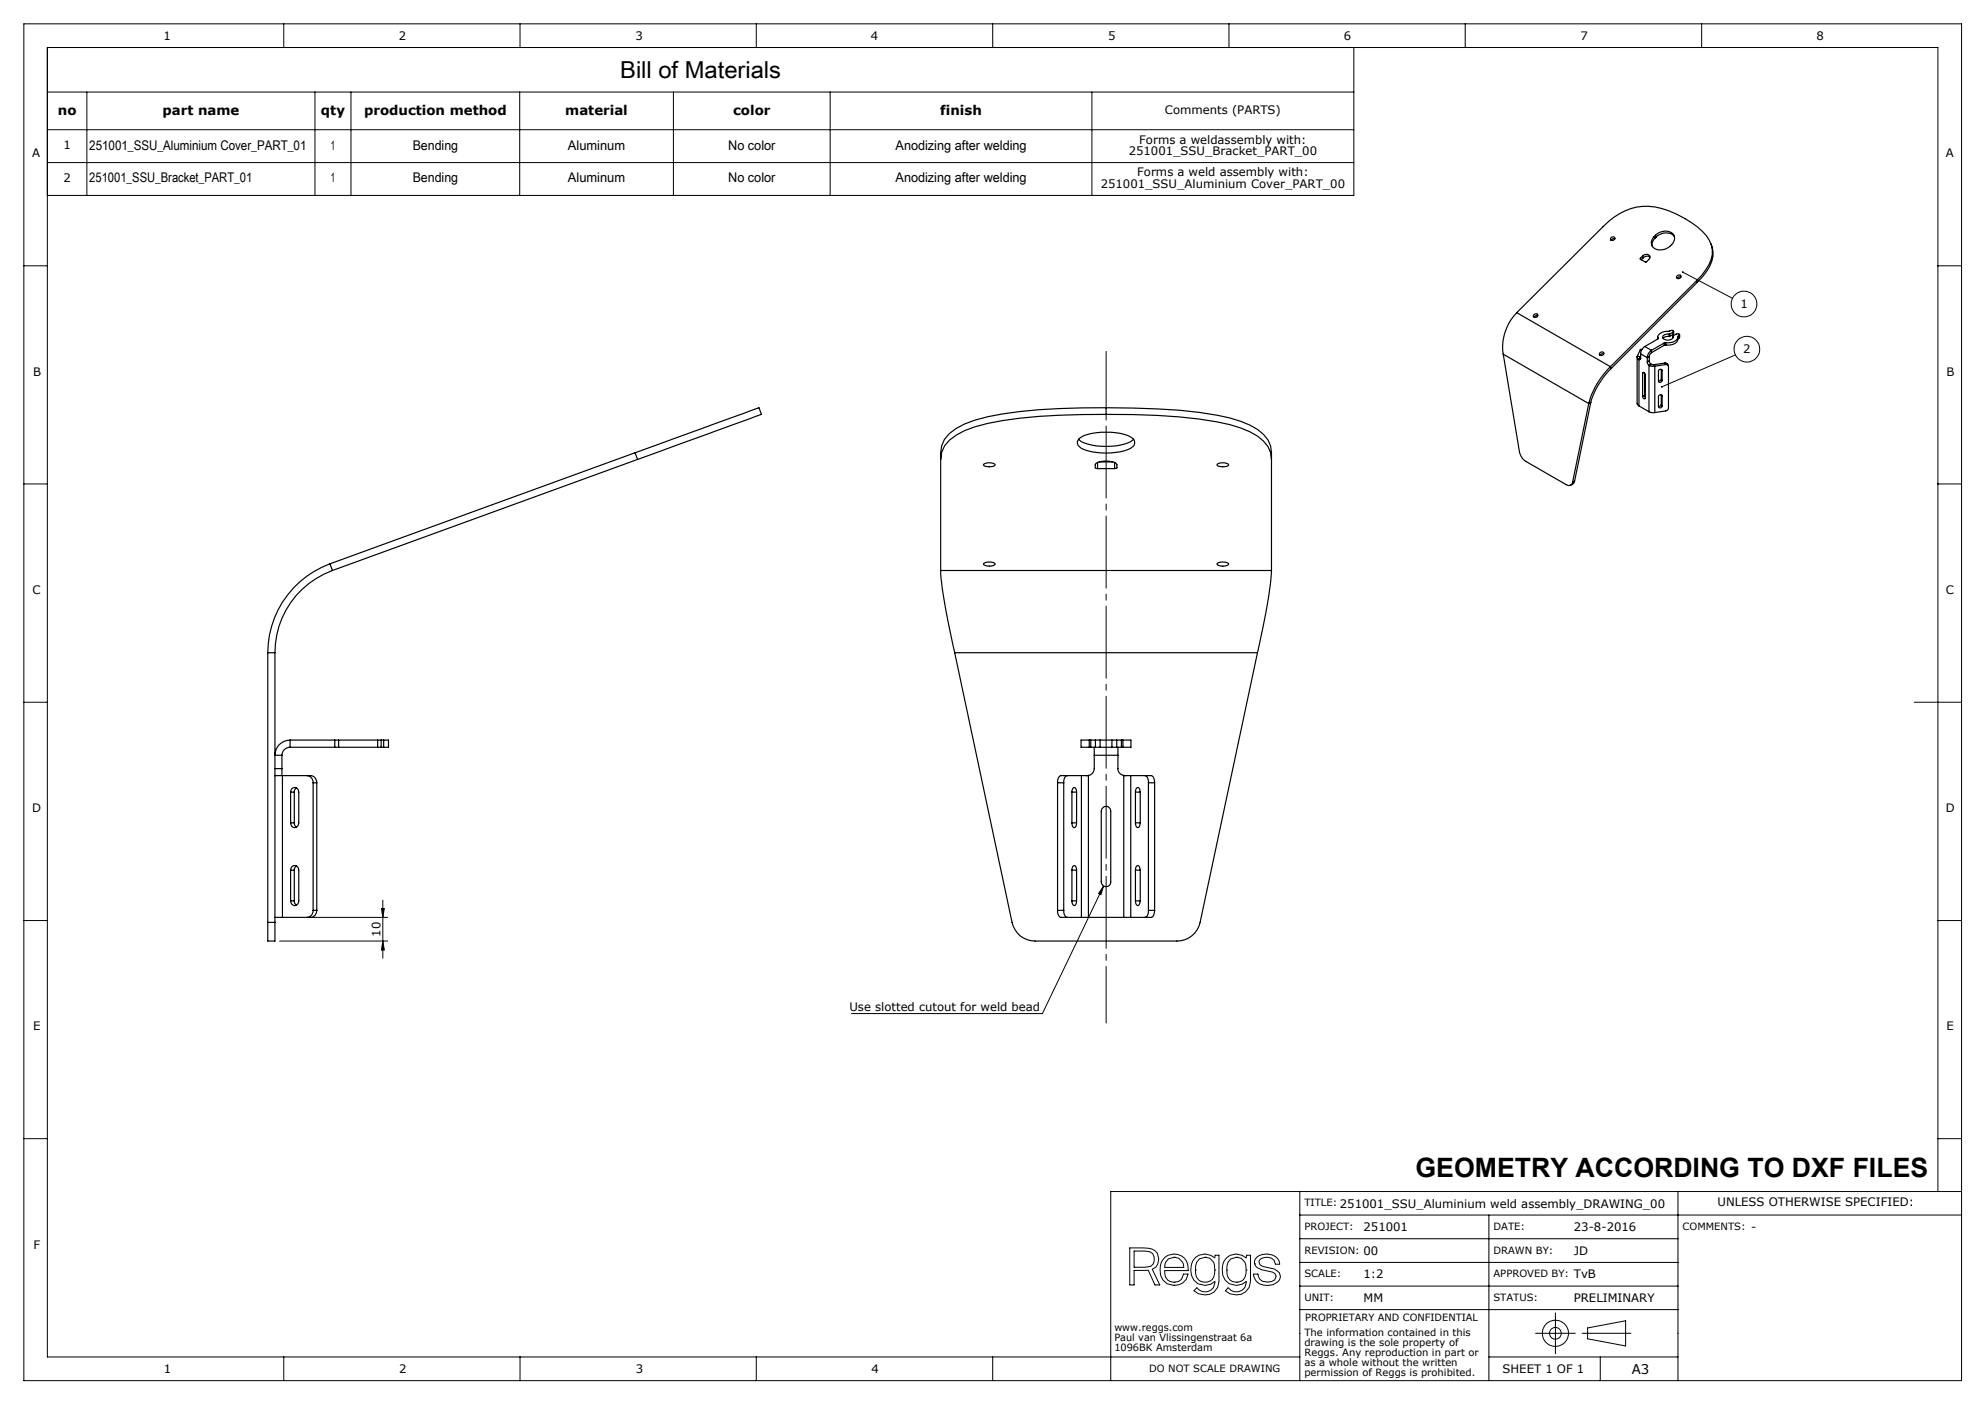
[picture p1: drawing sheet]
<svg xmlns="http://www.w3.org/2000/svg" width="420mm" height="297mm" viewBox="0 0 420 297" stroke-linecap="round" stroke-linejoin="round" font-family="sans-serif">
<g fill="none" stroke="#000" stroke-width=".21">
<path d="M5 5h410v287.1h-410zM10 19.5h276.5M18.4 19.5v21.8M60 5v5.1M66.6 19.5v21.8M74.3 19.5v21.8M110 19.5v21.8M110 5v5.1M142.5 19.5v21.8M160 5v5.1M175.6 19.5v21.8M210 5v5.1"/>
<path d="M231 19.5v21.8M260 5v5.1M286.5 10.1v31.2h-276.5M310 5v5.1M360 5v5.1M10 34.4h276.5M10 27.4h276.5M5 56.2h5M356.1 57.6l10.5 5.5M410 56.2h5M367.2 75.1l-15.6 6.7M5 102.4h5"/>
<path d="M410 102.4h5M5 148.6h5M405 148.6h10M5 194.7h5M59.2 199.1h22.8M66 194.1h16M80.7 192.2h.6l-.3 1.9zM81 190.4v12.3M81 199.1l.3 1.9h-.6zM233.5 187.4l-.6 1.9-.5-.3zM233.5 187.4l-12.9 27h-40.4M410 194.7h5"/>
<path d="M5 240.9h5M275 252.1v40M275 257h140M315 257v35.1M355 252.1v40M410 252.1v-242h-400v277h265M410 240.9h5M415 252.1h-180v40M239 264h2.9a3.1 3.1 0 0 1 3 1.1 2.35 2.35 0 0 1-1.1 3.4l1.6 3.3h-1l-1.4-3.1h-3v3.1h-1zM240 264.7l3.3 .1a1.81 1.81 0 0 1 .1 3.1l-1.1 .2h-2.3zM246.5 266a3 3 0 0 1 3.4-.4 3 3 0 0 1 1.5 3.2h-5a2.03 2.03 0 0 0 1.6 2.4 2.03 2.03 0 0 0 2.4-1.7h1a2.98 2.98 0 0 1-3.4 2.4 2.98 2.98 0 0 1-2.5-3.2 3.3 3.3 0 0 1 1-2.7zM247.2 266.3l1.2-.3a2.04 2.04 0 0 1 2.1 2.1h-4.1l.2-1.1z"/>
<path d="M248.4 271.8h.1M248.4 271.2h.1M248.4 266h.1M252.9 266a3.1 3.1 0 0 1 4.1 .1l.1-.6h.8v5.6a3.1 3.1 0 0 1-2 2.7 3.1 3.1 0 0 1-3.3-.8l.6-.6a2.2 2.2 0 0 0 3.6 0l.3-1.3a3.1 3.1 0 0 1-3.8 .4 3.1 3.1 0 0 1-1.3-3.6l.4-1.2zM252.9 268.7a2.1 2.1 0 0 0 2.1 2.5 2.1 2.1 0 0 0 2-2.5M252.9 268.7h.1M255 266a2.19 2.19 0 0 0-2.1 2.7M255 266a2.19 2.19 0 0 1 2 2.7M255 266h.1M257 268.7h.1M259.6 268.7a2.14 2.14 0 0 0 2 2.5M259.6 268.7h.1"/>
<path d="M259.6 266a3.1 3.1 0 0 1 4.1 .1l.1-.6h.8v5.6a3.1 3.1 0 0 1-2 2.7 3.1 3.1 0 0 1-3.3-.8l.6-.6a2.14 2.14 0 0 0 2.4 .7 2.14 2.14 0 0 0 1.4-2 2.97 2.97 0 0 1-3.4 .6 2.97 2.97 0 0 1-1.7-3 3.3 3.3 0 0 1 1-2.7zM261.6 266a2.19 2.19 0 0 0-2 2.7M261.6 266a2.19 2.19 0 0 1 2.1 2.7M261.6 271.2h.1M261.6 266h.1M263.7 268.7a2.05 2.05 0 0 1-2.1 2.5M263.7 268.7h.1M265.5 267.4h.1M266 265.9a3.5 3.5 0 0 1 4.4 .4l.3 .6 .1 .5h-1a1.81 1.81 0 0 0-2.6-1.3l-.5 .2-.3 .6a1.13 1.13 0 0 0 1.2 1.1l.5 .1a4 4 0 0 1 2.6 1.1l.2 .8a2.8 2.8 0 0 1-3.5 1.8 2.46 2.46 0 0 1-2.2-2.3h1a1.73 1.73 0 0 0 2.1 1.7l.8-.1 .6-.3 .3-.8a1.13 1.13 0 0 0-1.1-1l-1.7-.4a2.09 2.09 0 0 1-1.7-1.2v-.8zM275 262h80M275 267h80M275 277h80"/>
<path d="M275 272.1h80M329.1 277.7v8.6M60 287.1v5M110 287.1v5M160 287.1v5M210 287.1v5M315 287.1h40M324.9 282h8.4M334.8 282h10.3M335.9 280.9l8.1-1.5v5.3l-8.1-1.5zM338.6 287.1v5"/>
<circle cx="369" cy="64.3" r="2.71"/>
<circle cx="369.6" cy="73.8" r="2.71"/>
<circle cx="329.1" cy="282" r="1.23"/>
<circle cx="329.1" cy="282" r="2.76"/>
</g>
<path d="M234 216.4v-142.1" fill="none" stroke="#000" stroke-width=".21" stroke-dasharray="15.2 1.3 1.3 1.3" stroke-dashoffset="3.3"/>
<g fill="#000">
<path d="M233.5 187.4l-.6 1.9-.5-.3z"/>
<path d="M355.9 57.5a.19 .19 0 0 0 .1 .3 .19 .19 0 0 0 .2-.3 .19 .19 0 0 0-.3-.1l.2 .2zM351.5 81.7l-.1 .2 .2-.1-.2 .1 .1 .1a.19 .19 0 0 0 .3-.2 .19 .19 0 0 0-.3-.1z"/>
<path d="M81 199.1l.3 1.9h-.6zM80.7 192.2h.6l-.3 1.9z"/>
</g>
<g fill="none" stroke="#000" stroke-width=".25">
<path d="M340.9 50.3a.44 .44 0 0 1 .6-.2 .44 .44 0 0 1 .2 .6 .44 .44 0 0 1-.6 .2l-.3-.2zM341.7 50.5h-.5l-.3 .3M347.1 54.6l.1 .3M347.6 54.1a.85 .85 0 0 1 .9-.3 .85 .85 0 0 1 .6 .7l-.8 1-1.2-.6v-.3M347.6 54.1l-.5 .5M347.6 54.1l.1 .4M347.7 54.5l-.4 .5M349.1 54.4l-.7-.2-.7 .3M350 50l.2 .4M350.2 50.4l-.6 .9v.7M350.3 49.8a2.53 2.53 0 0 1 3.9 .1 2.54 2.54 0 0 1-2.2 2.9 1.78 1.78 0 0 1-2.5-1.9l.5-.9M350.3 49.8l-.3 .2"/>
<path d="M350.3 49.8l.1 .4M350.4 50.2l-.2 .2M354.3 50.1a2.62 2.62 0 0 0-3.9 .1M354.9 58.3l.5-.1a.42 .42 0 0 1 0 .7 .42 .42 0 0 1-.6-.4zM355.7 58.6h-.6l-.2 .3M359 59.4a8.6 8.6 0 0 0 3.3-6.6 8.3 8.3 0 0 0-4.4-5.7 17.6 17.6 0 0 0-10.5-3.4 12.9 12.9 0 0 0-8.2 4.2l-18.3 18.2M359 59.4l-18.3 18.2M359 59.4l.1 .3M359.1 59.7l-18.2 18.3M362 51.5l.1 .4M362.1 51.9a5.5 5.5 0 0 1-1 5.5l-2 2.3M318.1 74.9l3.4 20.6a3.2 3.2 0 0 0 1.4 2.1l8.5 4.9a.83 .83 0 0 0 1.3-.5"/>
<path d="M318.1 74.9l18.1 10.5M320.9 66.1a10.6 10.6 0 0 0-2.8 8.8M320.9 66.1l19.8 11.5M324.6 66.6l.1-.1a.41 .41 0 0 1 .7 .1 .41 .41 0 0 1-.5 .5l-.5-.1zM325.4 66.8h-.6l-.2 .3M338.5 74.6l.2-.1a.42 .42 0 0 1 .7 .2 .42 .42 0 0 1-.5 .5l-.4-.1zM339.3 74.9h-.5l-.2 .3M340.7 77.6a17.3 17.3 0 0 0-4.5 7.8M340.7 77.6l.2 .4M340.9 78a16.3 16.3 0 0 0-4.3 7.1M346.4 75.5v9.9l.4 .5M346.4 75.3v.3l.2 .4"/>
<path d="M346.4 75.3l.6 .2M346.6 76l.2 .1M346.8 76.1v9.8M347 75.5l.1 .3M347 75.5v.1M347.1 74l-.7 1.3M347.1 74h.2M347.1 75.8l-.1 .2-.2 .1M347.1 74.9l1.4 .8M347.1 74.9v.9M347.1 75.8l-.3 .3M347.1 75.8l-.5 .2"/>
<path d="M347.1 75.2l-.1 .3M347.4 73.9l-.3 .1M347.6 78.9v-.1h.2l.3 .5v5h-.4l-.1-.4M347.6 78.9v5M347.8 78.8l-.2 .1M348 78.9v4.7M348 73.3a1.91 1.91 0 0 0-.9 1.6M348 73.3l1.4 .8M348.5 76.6l.4 .7M348.5 75.7v.9M348.9 77.3v9.8M348.9 77.3l.1 .1"/>
<path d="M349 76.3l.3 .7M349 75.4l-.5 .3M349 75.4v.9M349 76.3l-.5 .3M349 77.4l1.1 .1M349.3 77l-.4 .3M349.3 77l.1 .1M349.4 77.1h.6M349.4 77.1l-.4 .3M349.4 74.6l-.4 .5v.3M349.4 74.1a1.91 1.91 0 0 0-.9 1.6M349.4 74.1v.5"/>
<path d="M350 77.1l.1 .4M350.1 77.5v9.8M350.8 71.3v.4M350.8 71.5v.2l-2.8 1.6M350.8 71.5v.1M351.5 78.1v2.1M351.6 78.2l.1 .2M351.7 78.4a.4 .4 0 0 0-.4-.3 .4 .4 0 0 0-.4 .4v2.1a.4 .4 0 0 0 .5 .3 .4 .4 0 0 0 .3-.4M351.7 78.4v2.1M352.1 72.6l-2.7 1.5M352.1 72.6v.5M352.1 73.1l-2.7 1.5"/>
<path d="M352.3 76.8l.4 .1 .3 .5M352.3 76.8l-2.3 .3M352.3 76.8l.2 .3M352.5 72.5l-.4 .1M352.5 77.1a.44 .44 0 0 1 .5 .4v8.9l-.5 .5-2.4 .4M352.5 73l-.4 .1M352.5 77.1l-2.4 .4M352.5 72.5v.5M353.2 70.7h.1M353.2 70.7a.94 .94 0 0 0-1.4 .8 1.29 1.29 0 0 0 2.2-.2v-.2l.8-.5 .5 .1-.1 .3M353.2 71.2l-.9 .1-.4 .2M353.2 70.7v.5"/>
<path d="M353.3 71.2h-.1M353.3 70.7v.5M353.9 71.1v.4M354 70.3a.32 .32 0 0 0-.1-.5 .32 .32 0 0 0-.5 .2l-.3 .1a2.55 2.55 0 0 0-2.3 .9v.5M354 70.3l-.7 .4M354 70.3v.5M354 70.8l-.7 .4M354.1 70.1l-.1 .7M355 71.3a1.48 1.48 0 0 1-1.7 1.7h-.8M355.1 71.1l-.1 .1a1.47 1.47 0 0 1-1.7 1.3h-.8M355.1 71.6l-.1 .1M355.1 71.1v.5"/>
<path d="M355.2 71l-.1 .1M355.2 71v.5M355.2 71.5l-.1 .1M355.4 70.8l-.2 .7M134.4 95.8l26.2-9.5 .5 1.4-26.2 9.5M134.4 95.8l.5 1.4M134.4 95.8l-64.6 23.5M134.9 97.2l-64.6 23.5M208.2 98.2l1.1-.3a1.32 1.32 0 0 1 1.3 .4 2.06 2.06 0 0 1-2.5 0zM228.2 92.9a5.9 5.9 0 0 0 3.8 1.4 13.3 13.3 0 0 0 7.3-.9l.6-.5M228.4 92.8a10.5 10.5 0 0 1 6.7-1.4l1 .1a5.3 5.3 0 0 1 3.9 1.6 1.33 1.33 0 0 1-.7 1.7 13.9 13.9 0 0 1-10.5 0 1.22 1.22 0 0 1-.4-2zM232.2 99.1l-.5-.1v-.7a2.56 2.56 0 0 1 2.7-.8 2.17 2.17 0 0 1 1.9 .8v.7l-.5 .1"/>
<path d="M232.2 99.1h3.6M232.2 97.8v1.3M232.6 97.7h2.8M234 86.3a143.9 143.9 0 0 1 23.5 1.5 23.2 23.2 0 0 1 8.6 3 5.8 5.8 0 0 1 2.9 5v24.9M234 87.7a112.3 112.3 0 0 1 26.2 2.1 15.6 15.6 0 0 1 7.1 3.5l1 1.2 .6 1.3 .1 1.4M234 87.7a117.9 117.9 0 0 0-25 1.9 17.2 17.2 0 0 0-8.1 3.5l-1.1 1.2-.6 1.4-.2 1.5M234 86.3a117.9 117.9 0 0 0-25 1.9 17.2 17.2 0 0 0-8.1 3.5l-1.1 1.2-.6 1.4-.2 1.5v24.9M234 86.3v1.4M235.8 97.8v1.3M257.6 98.2l1.1-.3a1.32 1.32 0 0 1 1.3 .4 2.01 2.01 0 0 1-2.5 0zM336.2 85.4l-3.5 16.6M336.6 85.1l-.4 .3"/>
<path d="M336.6 85.1l-3.4 16.7M346.8 85.9l2.1 1.2M348 83.6l.1 .4M348 83.6l-.4 .3M348.9 87.1l1.2 .2M351.5 80.2l-.2 .3h-.4M351.5 85.5l-.2 .4h-.4M351.5 80.2l.2 .3M351.5 83.5v2M351.5 85.5l.2 .4M351.6 83.6l.1 .2M351.7 83.8a.4 .4 0 0 0-.4-.3 .4 .4 0 0 0-.4 .4v2.1a.4 .4 0 0 0 .4 .3 .4 .4 0 0 0 .4-.4"/>
<path d="M351.7 83.8v2.1M69.8 119.3a20.2 20.2 0 0 0-13.1 18.8M69.8 119.3l.5 1.4M208.2 119.2l1.1-.3a1.21 1.21 0 0 1 1.3 .4 2.06 2.06 0 0 1-2.5 0zM257.6 119.2l1.1-.3a1.21 1.21 0 0 1 1.3 .4 2.01 2.01 0 0 1-2.5 0zM333.2 101.8l-.2 .4-.6 .4M333.2 101.8l-.5 .2M56.7 138.1h1.5M56.7 138.1v57M58.2 138.1v57M70.3 120.7a18.5 18.5 0 0 0-12.1 17.4M199 120.7a109.4 109.4 0 0 0 3 17.4"/>
<path d="M199 120.7h70M202 138.1l12.1 57a4.9 4.9 0 0 0 4.9 4h30a5 5 0 0 0 4.9-4l12.2-57M202 138.1h64.1M269 120.7a109.4 109.4 0 0 1-2.9 17.4M59.7 159.8v2.8M61.4 158.1a1.69 1.69 0 0 0-1.7 1.7M61.4 156.6a3.2 3.2 0 0 0-3.2 3.2h1.5M61.4 158.1h9.4M61.4 156.6h9.4M61.4 156.6v1.5M70.8 158.1h.8M70.8 156.6h.8"/>
<path d="M70.8 156.6v1.5M71.6 158.1h8.3M71.6 156.6h8.3M71.6 156.6v1.5M79.9 158.1h.7M79.9 156.6h.7M79.9 156.6v1.5M80.6 156.6v1.5M80.6 158.1h.6M80.6 156.6h.6M81.2 156.6h1v1.5h-1M81.2 156.6v1.5"/>
<path d="M230.5 156.6h.3M230.5 158.1h.3M230.5 156.6h-1.8v1.5h1.8M230.5 156.6v1.5M230.8 156.6h1M230.8 158.1h1M230.8 156.6v1.5M231.5 158.1v1.7M231.5 159.8v2.8a1.47 1.47 0 0 1-1.2 1.4M231.5 159.8h5M231.8 156.6h1M231.8 158.1h1"/>
<path d="M231.8 156.6v1.5M232.8 156.6h2.5M232.8 158.1h2.5M232.8 156.6v1.5M235.3 156.6h1M235.3 158.1h1M235.3 156.6v1.5M236.3 156.6h1M236.3 158.1h1M236.3 156.6v1.5M236.5 158.1v1.7M236.5 159.8v2.8a1.47 1.47 0 0 0 1.3 1.4"/>
<path d="M237.3 156.6h.3M237.3 158.1h.3M237.3 156.6v1.5M237.6 156.6h1.7v1.5h-1.7M237.6 156.6v1.5M58.2 164.1h.1M58.2 162.6h1.5M58.2 164.1h1.6M59.7 162.6v1.5M59.8 164.1h5.9a1.4 1.4 0 0 1 1.3 1.5M59.8 164.1v30M61.5 167.6a.87 .87 0 0 1 .9-1 .87 .87 0 0 1 .8 1v6.5a.88 .88 0 0 1-.8 1 .88 .88 0 0 1-.9-1"/>
<path d="M61.5 167.6v6.5M61.5 174.1h.8M61.5 167.6h.8M62.3 174.1v.3l.4 .6M62.3 167.6v6.5M62.7 166.7l-.4 .5v.4M64.9 164.1a1.4 1.4 0 0 1 1.4 1.5M66.3 165.6v27M66.3 165.6h.7M67 165.6v27M223.8 165.6h1.3M223.8 165.6v27"/>
<path d="M225.1 165.6v27M225.8 164.1a1.3 1.3 0 0 0-.7 1.5M226.8 167.6a.86 .86 0 0 1 .5-1 .86 .86 0 0 1 .5 1M226.8 174.1a.69 .69 0 0 0 .7 .9l.3-.9M226.8 174.1h1M226.8 167.6h1M226.8 167.6v6.5M227.8 167.6v6.5M228.8 164.1h-4.3a1.3 1.3 0 0 0-.7 1.5M228.8 164.1v30M230.3 164l-1.5 .1M230.3 164v30.1"/>
<path d="M230.3 164l-.5 .1M233.3 170.9a.97 .97 0 0 1 1.1-.3 .97 .97 0 0 1 .6 1v15a1.01 1.01 0 0 1-1 1 1.01 1.01 0 0 1-1-1v-15zM237.8 164l1.5 .1M237.8 164v30.1M237.8 164l.4 .1M239.3 164.1h4.3a1.3 1.3 0 0 1 .7 1.5M239.3 164.1v30M240.2 167.6a.86 .86 0 0 1 .5-1 .92 .92 0 0 1 .6 1M240.2 174.1a.69 .69 0 0 0 .7 .9l.4-.9M240.2 174.1h1.1M240.2 167.6h1.1M240.2 167.6v6.5"/>
<path d="M241.3 167.6v6.5M242.3 164.1a1.3 1.3 0 0 1 .7 1.5M243 165.6h1.3M243 165.6v27M244.3 165.6v27M56.7 195.1v4h1.5v-4M56.7 195.1h1.5M58.2 194.1h1.6M61.5 184.1a.87 .87 0 0 1 .9-1 .87 .87 0 0 1 .8 1v6.5a.88 .88 0 0 1-.8 1 .88 .88 0 0 1-.9-1M61.5 184.1v6.5M61.5 190.6h.8M61.5 184.1h.8"/>
<path d="M62.3 190.6v.4l.4 .5M62.3 184.1v6.5M62.7 183.2l-.4 .5v.4M66.3 192.6a1.39 1.39 0 0 1-1.4 1.5M66.3 192.6h.7M67 192.6a1.39 1.39 0 0 1-1.3 1.5h-5.9M223.8 192.6a1.29 1.29 0 0 0 .7 1.5h4.3M223.8 192.6h1.3M225.1 192.6a1.29 1.29 0 0 0 .7 1.5M226.8 190.6a.95 .95 0 0 0 .5 1 .95 .95 0 0 0 .5-1M226.8 184.1a.86 .86 0 0 1 .5-1 .86 .86 0 0 1 .5 1M226.8 190.6h1"/>
<path d="M226.8 184.1h1M226.8 184.1v6.5M227.8 184.1v6.5M228.8 194.1h1.5M230.3 194.1h7.5M237.8 194.1h1.5M240.2 190.6a.95 .95 0 0 0 .5 1 1.03 1.03 0 0 0 .6-1M240.2 184.1a.86 .86 0 0 1 .5-1 .92 .92 0 0 1 .6 1M240.2 190.6h1.1M240.2 184.1h1.1M240.2 184.1v6.5M241.3 184.1v6.5"/>
<path d="M243 192.6a1.29 1.29 0 0 1-.7 1.5M243 192.6h1.3M244.3 192.6a1.29 1.29 0 0 1-.7 1.5h-4.3"/>
</g>
<text font-size="5.6" x="299.5" y="248.9">GEOMETRY ACCORDING TO DXF FILES</text>
<text font-size="4.9" x="131.2" y="16.6">Bill of Materials</text>
<g font-size="2.8">
<text x="12.3" y="24.3">no</text>
<text x="34.4" y="24.3">part name</text>
<text x="67.9" y="24.3">qty</text>
<text x="77" y="24.3">production method</text>
<text x="119.6" y="24.3">material</text>
<text x="155.1" y="24.3">color</text>
<text x="199" y="24.3">finish</text>
<text x="18.9" y="31.6">251001_SSU_Aluminium Cover_PART_01</text>
<text x="70" y="31.6">1</text>
<text x="87.3" y="31.6">Bending</text>
<text x="120.2" y="31.6">Aluminum</text>
<text x="154.1" y="31.6">No color</text>
<text x="189.5" y="31.6">Anodizing after welding</text>
<text x="18.9" y="38.6">251001_SSU_Bracket_PART_01</text>
<text x="70" y="38.6">1</text>
<text x="87.3" y="38.6">Bending</text>
<text x="120.2" y="38.6">Aluminum</text>
<text x="154.1" y="38.6">No color</text>
<text x="189.5" y="38.6">Anodizing after welding</text>
<text x="345.2" y="290.7">A3</text>
</g>
<g font-size="2.5">
<text x="34.6" y="8.4">1</text>
<text x="84.4" y="8.4">2</text>
<text x="134.4" y="8.4">3</text>
<text x="184.3" y="8.4">4</text>
<text x="234.4" y="8.4">5</text>
<text x="284.3" y="8.4">6</text>
<text x="334.4" y="8.4">7</text>
<text x="384.3" y="8.4">8</text>
<text x="246.5" y="24.2">Comments (PARTS)</text>
<text x="6.8" y="33.3">A</text>
<text x="13.4" y="31.6">1</text>
<text x="238.8" y="32.9">251001_SSU_Bracket_PART_00</text>
<text x="241.1" y="30.4">Forms a weldassembly with:</text>
<text x="411.7" y="33.3">A</text>
<text x="13.4" y="38.6">2</text>
<text x="232.9" y="39.8">251001_SSU_Aluminium Cover_PART_00</text>
<text x="240.6" y="37.3">Forms a weld assembly with:</text>
<text x="368.2" y="65.2">1</text>
<text x="368.9" y="74.8">2</text>
<text x="7" y="79.5">B</text>
<text x="411.8" y="79.4">B</text>
<text x="6.9" y="125.6">C</text>
<text x="411.7" y="125.6">C</text>
<text x="6.8" y="171.8">D</text>
<text x="411.7" y="171.9">D</text>
<text x="80.5" y="198.1" transform="rotate(-90 80.5 198.1)">10</text>
<text x="179.7" y="213.9">Use slotted cutout for weld bead</text>
<text x="7" y="218">E</text>
<text x="411.8" y="218">E</text>
<text x="283.5" y="255.4">251001_SSU_Aluminium weld assembly_DRAWING_00</text>
<text x="363.4" y="255.2">UNLESS OTHERWISE SPECIFIED:</text>
<text x="288.5" y="260.4">251001</text>
<text x="333" y="260.4">23-8-2016</text>
<text x="370.5" y="260.4">-</text>
<text x="7.1" y="264.3">F</text>
<text x="288.5" y="265.4">00</text>
<text x="333" y="265.4">JD</text>
<text x="288.5" y="275.4">MM</text>
<text x="288.5" y="270.4">1:2</text>
<text x="333" y="270.4">TvB</text>
<text x="333" y="275.4">PRELIMINARY</text>
<text x="34.7" y="290.4">1</text>
<text x="84.4" y="290.4">2</text>
<text x="134.5" y="290.4">3</text>
<text x="184.4" y="290.4">4</text>
<text x="317.9" y="290.4">SHEET 1 OF 1</text>
</g>
<g font-size="2.1">
<text x="276" y="255.2">TITLE:</text>
<text x="276" y="260.2">PROJECT:</text>
<text x="316" y="260.2">DATE:</text>
<text x="356" y="260.2">COMMENTS:</text>
<text x="276" y="265.2">REVISION:</text>
<text x="316" y="265.2">DRAWN BY:</text>
<text x="276" y="270.2">SCALE:</text>
<text x="276" y="275.2">UNIT:</text>
<text x="316" y="275.2">STATUS:</text>
<text x="316" y="270.2">APPROVED BY:</text>
<text x="235.8" y="281.5">www.reggs.com</text>
<text x="276.2" y="279.5">PROPRIETARY AND CONFIDENTIAL</text>
<text x="235.8" y="283.6">Paul van Vlissingenstraat 6a</text>
<text x="235.8" y="285.7">1096BK Amsterdam</text>
<text x="276" y="282.6">The information contained in this</text>
<text x="276" y="284.7">drawing is the sole property of</text>
<text x="276" y="286.8">Reggs. Any reproduction in part or</text>
<text x="243.1" y="290.2">DO NOT SCALE DRAWING</text>
<text x="276" y="289">as a whole without the written</text>
<text x="276" y="291.1">permission of Reggs is prohibited.</text>
</g>
</svg>
